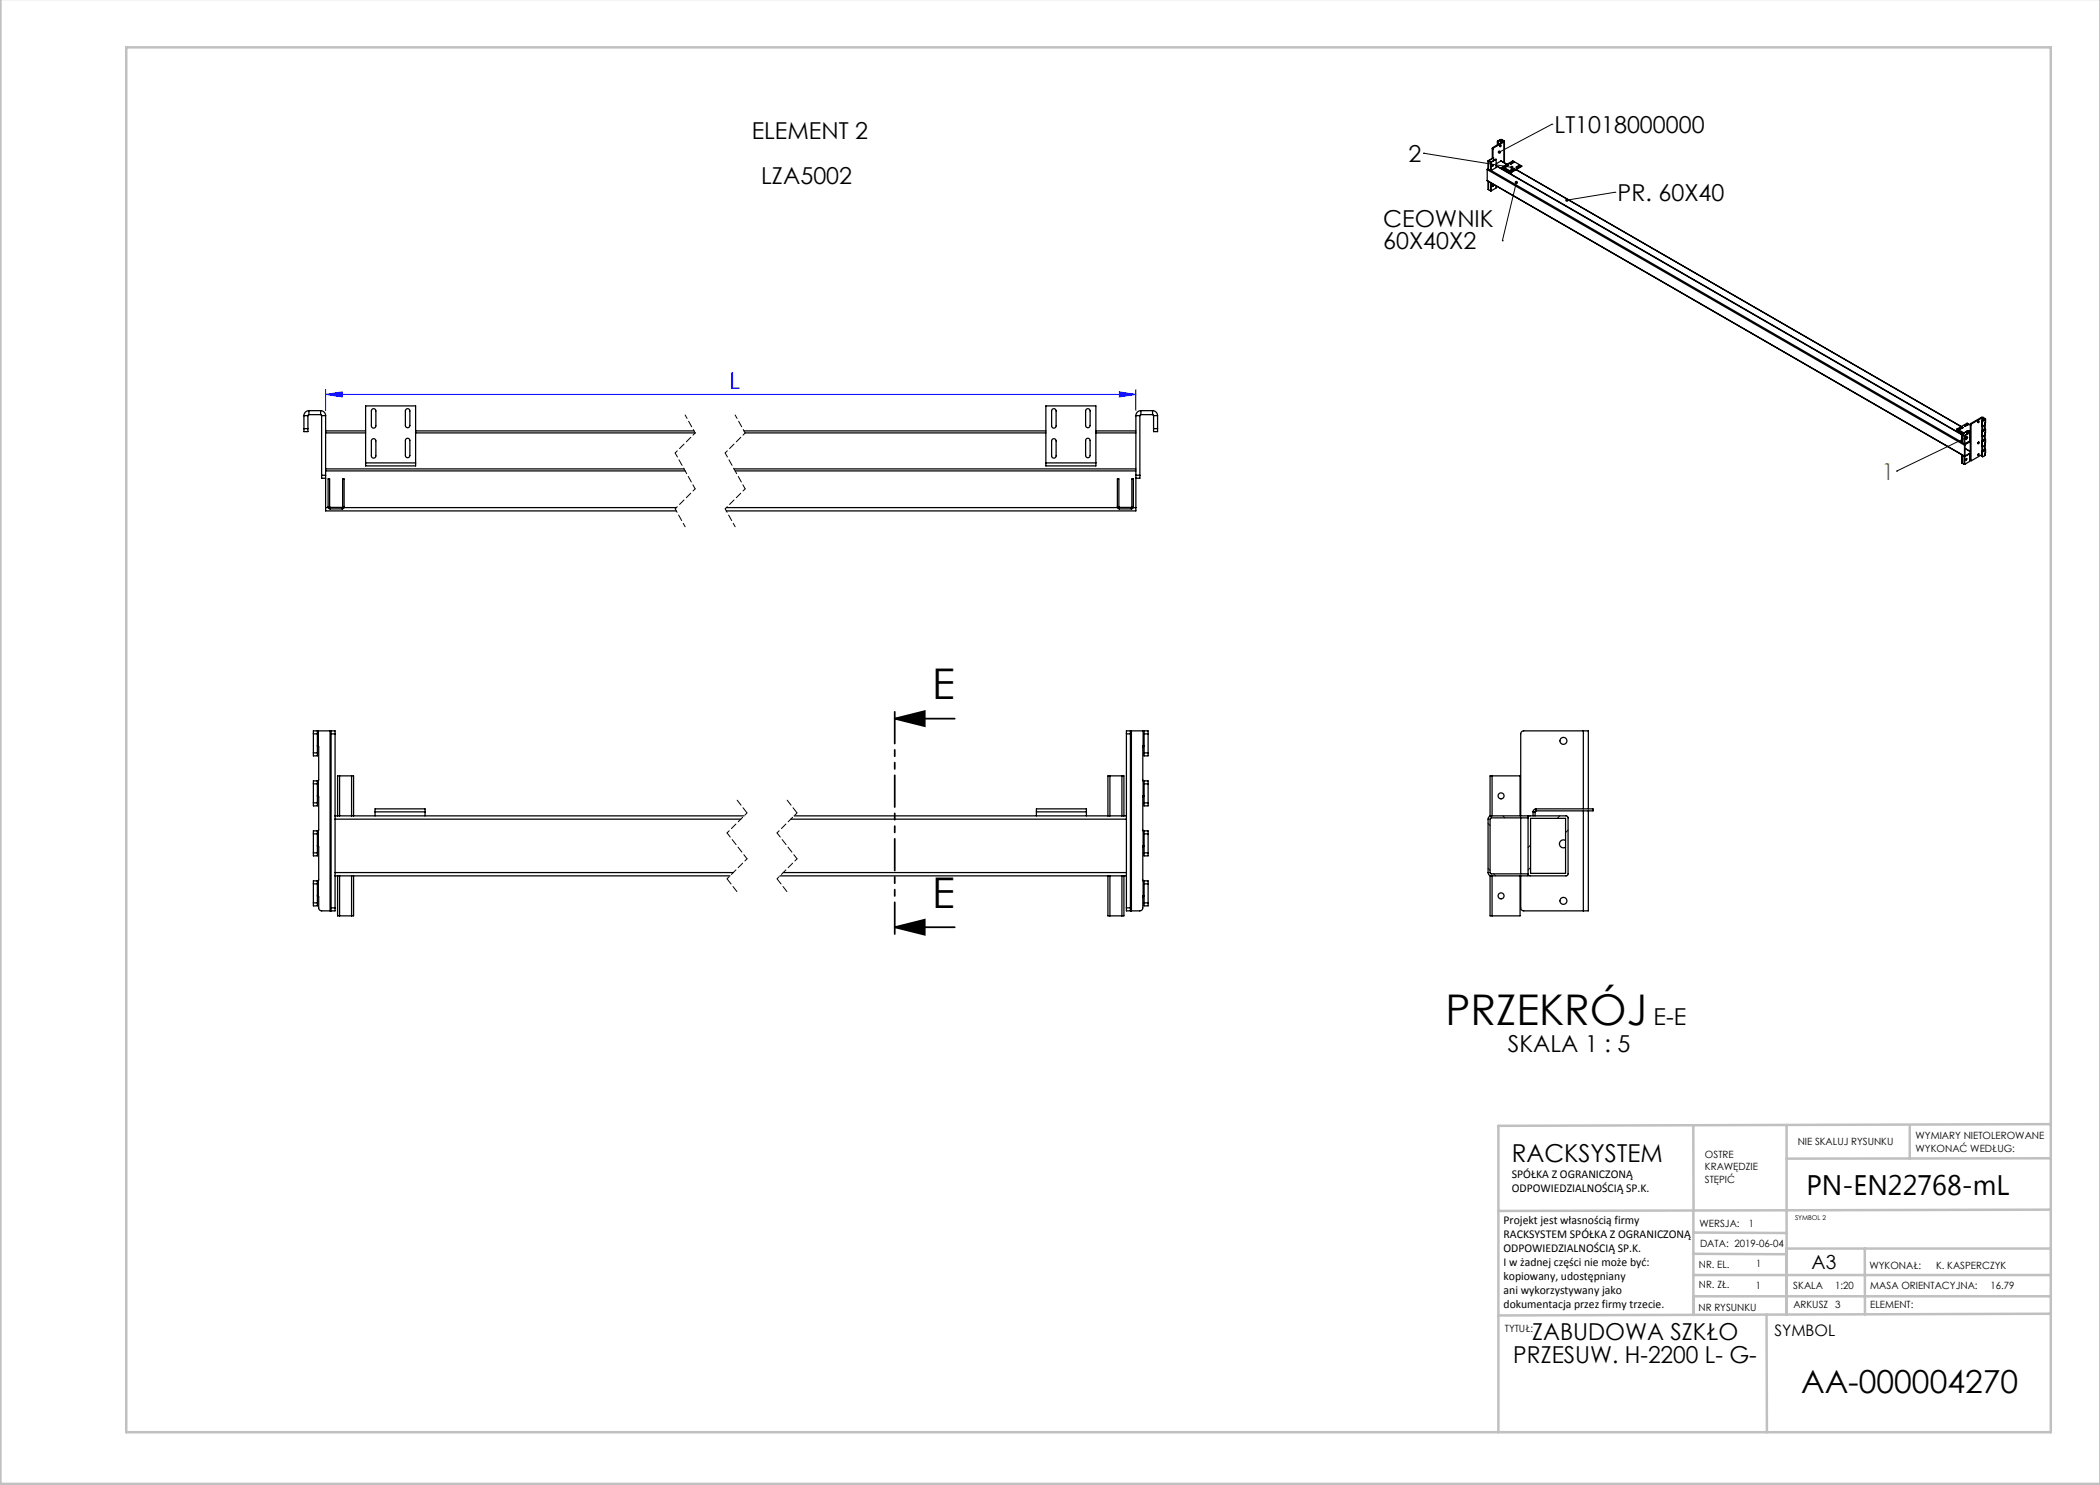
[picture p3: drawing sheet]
<svg xmlns="http://www.w3.org/2000/svg" width="420mm" height="297mm" viewBox="0 0 420 297" stroke-linecap="round" stroke-linejoin="round" font-family="sans-serif">
<path d="M178.9 143.7h12M178.9 143.7l6-1.5v3zM178.9 185.4h12M178.9 185.4l6-1.5v3z" fill="none" stroke="#000" stroke-width=".35"/>
<path d="M65.1 78.9l3.3-.5v1zM65.1 77.9v4.2M65.1 78.9h162.1M223.9 78.4l3.3 .5-3.3 .5zM227.2 77.9v4.2" fill="none" stroke="#00f" stroke-width=".2"/>
<path d="M147.4 160l2 2.6M157.4 160l2 2.6M145.4 175.8l2 2.5M155.4 175.8l2 2.5" fill="none" stroke="#000" stroke-width=".2" stroke-dasharray="1.3 .6"/>
<path d="M139 86.6l-4 4M139 97.8l-4 4M149 86.6l-4 4M149 97.8l-4 4M149.4 162.6l-4 4M149.4 171.8l-4 4M159.4 162.6l-4 4M159.4 171.8l-4 4" fill="none" stroke="#000" stroke-width=".2" stroke-dasharray="1.3 .6" stroke-dashoffset=".7"/>
<path d="M145.4 166.6l4 5.2M155.4 166.6l4 5.2" fill="none" stroke="#000" stroke-width=".2" stroke-dasharray="1.3 .6" stroke-dashoffset=".2"/>
<path d="M137 83l2 3.6M147 83l2 3.6M135 101.8l2 3.6M145 101.8l2 3.6" fill="none" stroke="#000" stroke-width=".2" stroke-dasharray="1.3 .6" stroke-dashoffset=".5"/>
<path d="M135 90.6l4 7.2M145 90.6l4 7.2" fill="none" stroke="#000" stroke-width=".2" stroke-dasharray="1.3 .6" stroke-dashoffset=".3"/>
<path d="M178.9 141.7v45.7" fill="none" stroke="#000" stroke-width=".35" stroke-dasharray="6.3 1.3 1.3 1.3 1.3 1.3" stroke-dashoffset="-.6"/>
<path d="M284.7 30.6h.1M284.7 30.6l17.7 2.9M303.3 36.5l-2.8 11.7M310.4 24.9h.1M310.4 24.9l-10.5 5.5M323 38.5h.1M323 38.5l-9.6 1.5M300.5 48.2h.1M379.3 94.2h.1M393.3 87.5l-14 6.7" fill="none" stroke="#000" stroke-width=".2"/>
<g fill="none" stroke="#c0c0c0" stroke-width=".5">
<path d="M.1 -.1v296.9h419.9M25.2 9.5h385v276.9h-385zM338.7 225.2v16.9M357.3 225v37.9M382 225.4v6.3M410.1 224.8l-110.4 .4v61.2M410.1 231.7h-52.8M338.7 259.3h71.5M338.7 255h71.5M338.7 250.8l18.6 .1M338.7 246.5l18.6 .1M338.7 242.1v20.9"/>
<path d="M373 249.7v13.2M410.1 241.9l-110.4 .3M410.2 249.7h-52.9v13.2M353.3 262.9l.1 23.5M410.2 262.7l-110.5 .4"/>
</g>
<path d="M178.9 143.7l6-1.5v3zM178.9 185.4l6-1.5v3z" fill="#000"/>
<path d="M65.1 78.9l3.3-.5v1zM223.9 78.4l3.3 .5-3.3 .5z" fill="#00f"/>
<path d="M313.2 39.8l-.2 .3 .4-.1-.4 .1a.34 .34 0 0 0 .5 .2 .34 .34 0 0 0 .2-.4 .34 .34 0 0 0-.5-.1zM303 36.3a.34 .34 0 0 0 .1 .5 .34 .34 0 0 0 .5-.2 .34 .34 0 0 0-.3-.4v.3v-.3zM299.6 30.2v.4l.3-.2-.3 .2a.34 .34 0 0 0 .5 .1 .34 .34 0 0 0 0-.5 .34 .34 0 0 0-.5 0zM302.1 33.2a.34 .34 0 0 0 .1 .6 .34 .34 0 0 0 .5-.3h-.3h.3a.34 .34 0 0 0-.2-.3 .34 .34 0 0 0-.4 0zM393 87.3a.34 .34 0 0 0 .3 .5 .34 .34 0 0 0 .3-.5l-.3 .2 .3-.2a.34 .34 0 0 0-.6 0z" fill="#000"/>
<g fill="none" stroke="#000" stroke-width=".25">
<path d="M297.4 36.1l95.5 55.2 .1 1.5M297.4 33.9l95.5 55.1M297.4 33.9v2.2M297.4 36.1l95.5 55.1M297.6 33.7l-.2 .2M297.6 33.7v.1M297.6 33.8h.1M297.6 37.9h.1M297.6 32.2l.1 1.6M297.6 36.3l.1 1.6M297.6 33.7h.1M297.7 32.1v.1"/>
<path d="M297.7 32.2l.4 .3M297.7 32.1l.5 .4M297.7 33.8l.4 .3M297.7 37.9l.4 .3M297.7 32.2h.1M298.1 32.5h.1M298.1 34.1h.1M298.1 38.2h.1M298.1 32.5v1.6M298.1 36.5v1.7M298.2 34.1l94.2 54.3M298.2 32.5v1.6"/>
<path d="M298.2 36.6v1.6M298.5 29.7l.1 .1M298.5 29.7v2M298.6 29.5l-.1 .2M298.6 29.5l.1 .1M298.6 29.8v1.8M298.6 32.9l-.1 .3M298.6 37l-.1 .3M298.7 29.6l-.1 .2M298.7 31.6l-1 .5M298.7 31.6l-1 .6M298.7 31.6v.5"/>
<path d="M299.2 31.9l-1.1 .6M299.2 33.2l93.2 53.8M299.2 33.1l93.6 54M299.2 31.9l-1 .6M299.2 31.9v1.6l-1 .6M299.2 37.2v.4l-1 .6M299.5 28.4l.1 .1M299.5 28.4v.6M299.6 28.2l-.1 .2M299.6 28.2l.1 .1M299.6 28.5v.4M299.7 28.3l-.1 .2"/>
<path d="M300 29.1v.1M300 27.9h.4M300 27.9l.2 .1M300 27.9l-.4 .3M300.1 29.1h.1l-.2 .2zM300.2 28h.1M300.2 28l-.5 .3M300.2 28v.6M300.2 32.2l1.2 .7M300.2 32.2l-1 .6M300.3 32.2h-.1M300.3 28l.4 .3"/>
<path d="M300.3 28v.5M300.4 27.9l-.1 .1M300.4 27.9l.4 .3M300.4 33.5l1.8 1M300.4 33.5v.2l1.8 1M300.6 33.3l-.2 .2M300.6 33.3l1.7 1.1M300.7 28.3h.1M300.7 28.3l.1 .1M300.7 28.3l-2.1 1.2M300.8 28.2v.2M300.8 28.4l-2.1 1.2"/>
<path d="M300.8 28.2l-.1 .1M300.8 28.4v4.1M300.9 28.3v4.3M301 33.3v.1M301 33.4h.1M301.5 33l.2 .1M301.5 33.1h.2M301.5 33l-.5 .3M301.5 33v.1M301.5 33.1l-.5 .3M301.7 33.1l-.6 .3-.1-.1M302.1 32.7v.1"/>
<path d="M302.1 32.8h.1M302.2 34.5v.2M302.2 34v.1M302.2 34.1h.1M302.3 34.5l-.1 .2M302.3 34.5h-.1M302.3 34.4l-.1 .1M302.3 34.4v.1M302.3 34.4h.1M302.6 32.4l.2 .1M302.6 32.5h.2M302.6 32.4l-.5 .3"/>
<path d="M302.6 32.4v.1M302.6 32.5l-.5 .3M302.8 33.7l.1 .1M302.8 33.8h.1M302.8 33.7l-.6 .3M302.8 33.7v.1M302.8 33.8l-.6 .3M302.8 32.5l-.6 .3-.1-.1M302.9 33.8l-.6 .3-.1-.1M303.2 33.9l89 51.4M303.2 33.9l89.1 51.4M303.3 33.4v.1"/>
<path d="M303.3 33.5h.1M303.8 33.1l.2 .1M303.8 33.2h.2M303.8 33.1l-.5 .3M303.8 33.1v.1M303.8 33.2l-.5 .3M304 33.2l-.6 .3-.1-.1M304.3 33.2l-1.7-1-2 1.1M304.3 33.2l-2 1.2M60.8 85.7v.6h.8v-.6M60.8 83.1h.8M60.8 85.7h.8"/>
<path d="M60.8 83.1v2.6M61.6 83.1v2.6M61.8 82.1a1 1 0 0 0-1 1M61.8 82.9l-.2 .2M61.8 82.9h2.3M61.8 82.1h2.3M61.8 82.1v.8M64.1 82.1a1 1 0 0 1 1 1M64.1 82.9l.2 .2M64.1 82.1v.8M64.3 95.1v.6h.8M64.3 83.1h.8"/>
<path d="M64.3 95.1h.8M64.3 83.1v12M65.1 95.1v.6M65.1 94.2h71.9M65.1 86.2h8M65.1 93.8h71.7M65.1 86.6h8M65.1 83.1v12M65.1 95.7v5.8M73.1 92.6v.6h10v-.6M73.1 92.6v-11.4h10v11.4M73.1 92.6h10"/>
<path d="M74.4 81.9l.5-.1 .2 .2 .1 3.2a.45 .45 0 0 1-.5 .4 .45 .45 0 0 1-.4-.4v-3zM74.4 87.9l.5-.1 .2 .2 .1 3.2a.45 .45 0 0 1-.5 .4 .45 .45 0 0 1-.4-.4v-3zM81.2 87.8l.5-.1 .2 .2 .1 3.2a.45 .45 0 0 1-.5 .4 .45 .45 0 0 1-.4-.4v-3zM81.2 81.9l.5-.1 .2 .2 .1 3.1a.45 .45 0 0 1-.5 .4 .45 .45 0 0 1-.4-.4v-2.9zM83.1 86.2h55.7M83.1 86.6h55.9M146.8 93.8h80.4M147 94.2h80.2M148.8 86.2h60.4M149 86.6h60.2M209.2 92.6v.6h10v-.6M209.2 92.6v-11.4h10v11.4"/>
<path d="M209.2 92.6h10M210.5 81.9l.4-.1 .3 .2v3.2a.45 .45 0 0 1-.4 .4 .45 .45 0 0 1-.5-.4v-3zM210.5 87.9l.4-.1 .3 .2v3.2a.45 .45 0 0 1-.4 .4 .45 .45 0 0 1-.5-.4v-3zM217.3 87.8l.4-.1 .3 .2v3.2a.45 .45 0 0 1-.4 .4 .45 .45 0 0 1-.5-.4v-3zM217.3 81.9l.4-.1 .3 .2v3.1a.45 .45 0 0 1-.4 .4 .45 .45 0 0 1-.5-.4v-2.9zM219.2 86.2h8M219.2 86.6h8M227.2 95.1v.6M227.2 83.1v12M227.2 95.7v5.8M227.2 83.1h.8M227.2 95.1h.8"/>
<path d="M228 95.1v.6h-.8M228 83.1v12M228.2 82.9l-.2 .2M228.2 82.1a1 1 0 0 0-1 1M228.2 82.1v.8M228.2 82.9h2.3M228.2 82.1h2.3M230.5 82.9l.2 .2M230.5 82.1a1 1 0 0 1 1 1M230.5 82.1v.8M230.7 85.7v.6h.8v-.6M230.7 83.1h.8"/>
<path d="M230.7 85.7h.8M230.7 83.1v2.6M231.5 83.1v2.6M391.3 86v.1l1.1 .7M391.3 86l1.3 .7M391.4 85.8l-.1 .2M391.4 85.8l1.4 .8M391.9 85.8v.1M391.9 85.9h.1M392.4 91v1.6M392.4 86.8v1.7M392.4 86.8v.1"/>
<path d="M392.4 86.9v1.6M392.4 86.8l.6 .3M392.4 92.6l.4 .2M392.4 88.5l.4 .3M392.4 85.5l.2 .1M392.4 85.5h.2M392.4 85.5l-.5 .3M392.4 85.5h.1M392.4 85.5l-.5 .4M392.4 86.8h.1M392.4 86.9h.1M392.6 85.6l-.6 .3-.1-.1"/>
<path d="M392.8 92.8h.2M392.8 87.1h.2M392.8 88.8h.2M392.8 87.1v1.7M392.8 91.2v1.6M392.9 91.2l.1 .1M392.9 89v2.2M392.9 88.8h.1M392.9 85.2h.1M393 87.1v1.7M393 91.2h.1M393 89h-.1"/>
<path d="M393 89v2.2M393 91.2h-.1M393 89.7l1.1 .6M393 88.8l-.1 .2M393 88.9v.1M393 88.8v.1M393 91.2v.1M393.2 91.9v.1M393.2 87.9h.1M393.3 91.7l-.1 .2M393.3 87.6l-.1 .3M393.4 86.2v.1"/>
<path d="M393.4 86.2l-1 .6M393.4 86.3v.5M393.4 86.3l-1 .5M393.5 84.9h.2l-.6 .4-.2-.1M393.5 84.9h.1M393.5 84.9l-.6 .3M393.6 86.1l.2 .1-.4 .2M393.6 86.2h.2M393.6 86.1l-.2 .2M393.6 86.1v.1M393.6 86.2l-.2 .1M393.9 86.6l-1.1 .5"/>
<path d="M393.9 87.9h.2M393.9 87.8h.2M393.9 86.6v1.6l-.9 .6M393.9 90.7v1.6l-.9 .5M393.9 86.6l-.9 .5M394.1 92v.1M394.1 92l.1 .1M394.1 88.3l-1.1 .6M394.1 88.2l-1.1 .6M394.1 90.7l-1.1 .6M394.1 90.6l-1.1 .6M394.1 85l-.7-.4-2 1.2"/>
<path d="M394.1 84.9l.1 .1M394.1 84.9v7.1M394.1 86.3l-.7 .4M394.1 86.4l-.7 .4M394.2 84.7l-.1 .2M394.2 84.7l.1 .1M394.2 85v7.1l2.1-1.1M394.3 84.8l-.1 .2M395.6 88.5v.1M395.7 90.8l.1 .1-.2 .2zM395.7 84.3h.1l-.2 .2zM395.7 84.2l-.1 .2"/>
<path d="M395.7 90.8l-.1 .2M395.7 88.4l-.1 .3M396.3 83.5h.3M396.3 83.5l.1 .1M396.3 83.5l-2.1 1.2M396.3 85.1l.2 .1v.9M396.3 87.1l.2 .2v.9M396.3 89.2l.2 .1v.9M396.3 91.2l.2 .1M396.3 84.3l.2 .1M396.3 85.1h.2M396.3 84.3v.8"/>
<path d="M396.3 86.3v.8M396.3 88.4v.8M396.3 90.4v.8M396.3 86.3l.2 .1M396.3 87.1l.2 .1M396.3 88.4l.2 .1M396.3 89.2h.2M396.3 90.4l.2 .1M396.4 83.6h.1M396.4 83.6l-2.1 1.2M396.4 83.6v.5M396.4 85.2v1"/>
<path d="M396.4 87.2v1M396.4 89.2v1.1M396.4 84.1l-.1 .2M396.4 86.2l-.1 .1M396.4 88.2l-.1 .2M396.4 90.2l-.1 .2M396.4 84.1l.2 .1M396.4 86.2h.2M396.4 88.2l.2 .1M396.4 90.2l.2 .1M396.5 84.4v.7M396.5 86.4v.8"/>
<path d="M396.5 88.5v.7M396.5 90.5v.8M396.5 83.6l.4 .2M396.5 83.6v.5M396.6 84.2l-.1 .2M396.6 86.2l-.1 .2M396.6 88.3l-.1 .2M396.6 90.3l-.1 .2M396.6 83.5l.4 .2M396.6 83.5l-.1 .1M396.9 87.8h.1M396.9 89.9h.1"/>
<path d="M396.9 85v.9M396.9 87.1v.8M396.9 89.1v.9M396.9 83.8h.1M396.9 85.8h.1M396.9 87.9h.1M396.9 83.8l.1 .1M396.9 83.8l-.5 .3M396.9 85.9l-.5 .3M396.9 85.9l.1 .1M396.9 87.9l-.5 .3M396.9 87.9l.1 .1"/>
<path d="M396.9 90l-.5 .2M396.9 90h.1M396.9 85l-.4 .1M396.9 89.1l-.4 .1M396.9 85.8v.1M397 85.7l-.1 .1M397 85.7v.1M397 87.8h.1M397 89.8h.1M397 90.9l-.1 .1M397 87.8h-.1M397 89.8l-.1 .1"/>
<path d="M397 83.7v.2M397 85.8h.1M397 89.8l.1 .1M397 83.9l-.4 .3M397 83.9v1.8M397 86v1.8M397 88v1.8M397 90v.9M397 83.7l-.1 .1M397 86l-.4 .2M397 85.8h-.1M397 88l-.4 .3"/>
<path d="M397 87.8l-.1 .1M397 90l-.4 .3M397.1 85.8l-.1 .2M397.1 87.8l-.1 .2M397.1 89.9l-.1 .1M397.1 85.8h-.2M397.1 87.8l-.2 .1M397.1 89.9h-.2M397.1 83.8v.7l-.2 .5M397.1 85.9l-.2 1.1-.4 .2M397.1 87.9v.6l-.2 .6M397.1 89.9l-.2 1.2-.4 .2"/>
<path d="M65.1 101.5v.7h70.2M65.1 101.5h.5M65.6 101.4l.1 .3 .3 .1M65.6 101.4h.3M65.6 101.4v-5.6h.3v5.6M65.9 101.4l.1 .1M66 101.5v.3M66 101.8h2.4M66 101.5h2.4M68.4 101.5v.3M68.5 101.4l-.1 .1M68.5 101.4h.3"/>
<path d="M68.5 101.4v-5.6h.3v5.6M68.8 101.5h66.5M68.8 101.4l-.1 .3-.3 .1M145.3 101.5h78.2M223.5 101.4l.1 .3 .3 .1M223.5 101.4h.3M223.5 101.4v-5.6h.3v5.6M223.8 101.4l.1 .1M223.9 101.8h2.4M223.9 101.5v.3M223.9 101.5h2.4M226.3 101.5v.3"/>
<path d="M226.4 101.4l-.1 .1M226.4 101.4v-5.6h.3v5.6M226.4 101.4h.3M226.6 101.5h.6M226.7 101.4l-.1 .3-.3 .1M227.2 101.5v.7h-81.9M62.7 150.6v.6h.8v-.6M62.7 146.8h.8M62.7 150.6h.8M62.7 156.8h.8M62.7 146.8v3.8M62.7 156.8v3.8"/>
<path d="M63.4 159.2h.3M63.4 149.2h.3M63.5 156.2v.6M63.5 156.2h-.8v.6M63.5 146.2v.6M63.5 146.2h-.8v.6M63.5 149.2h.2M63.5 146.2h.2M63.5 159.2h.2M63.5 146.8v3.8M63.5 156.8v3.8M63.7 156.1l-.2 .1"/>
<path d="M63.7 156.1l-.3 .1M63.7 159.2v6.9M63.7 149.2v6.9M63.7 146.2h2.3M63.7 146.2v3M63.7 156.1v3.1M66 146.2h.2M66 146.2v36M66.2 146.2v.6M66.2 146.2h.8v.6M66.2 146.8h.8M66.2 146.8v34.8"/>
<path d="M67 146.8v16.4M67.9 155.2h-.4v8M67.9 155.2h2.4M67.9 155.2v8M70.3 155.2h.4v8M70.3 155.2v8M222 155.2h-.4v8M222 155.2v8M222 155.2h2.4M224.4 155.2h.4v8M224.4 155.2v8M225.3 146.8v16.4"/>
<path d="M225.3 146.8h.8M226.1 146.2v.6M226.1 146.2h-.8v.6M226.1 146.2h.2M226.1 146.8v34.8M226.3 146.2h2.3M226.3 146.2v36M228.6 146.2h.2M228.6 156.1l.2 .1M228.6 149.2v6.9M228.6 159.2v6.9M228.6 146.2v3"/>
<path d="M228.6 156.1v3.1M228.8 149.2h-.2M228.8 150.6v.6h.8v-.6M228.8 156.2v.6M228.8 156.2h.8v.6M228.8 146.2h.8v.6M228.8 146.2v.6M228.8 159.2h-.2M228.8 146.8h.8M228.8 146.8v3.8M228.8 156.8v3.8M228.8 150.6h.8"/>
<path d="M228.8 156.8h.8M229.6 146.8v3.8M229.6 156.8v3.8M298.4 155.2h-.4v8h.3M298.4 155.2h5.6v8M298.4 155.2v8M316.7 146.2h1v15.6M316.7 146.2h-12a.6 .6 0 0 0-.6 .6v16.4M316.7 146.2v15.6M62.7 170.6v.6h.8v-.6M62.7 160.6v.6h.8v-.6M62.7 166.8h.8"/>
<path d="M62.7 176.8h.8M62.7 170.6h.8M62.7 160.6h.8M62.7 166.8v3.8M62.7 176.8v3.8M63.4 169.2h.3M63.4 179.2h.3M63.5 176.2h-.8v.6M63.5 176.2v.6M63.5 166.2v.6M63.5 166.2h-.8v.6M63.5 179.2h.2"/>
<path d="M63.5 169.2h.2M63.5 166.8v3.8M63.5 176.8v3.8M63.7 176.1l-.2 .1M63.7 166.1l-.2 .1M63.7 166.1l-.3 .1M63.7 176.1l-.3 .1M63.7 179.2v2.4a.6 .6 0 0 0 .6 .6h1.7M63.7 169.2v6.9M63.7 166.1v3.1M63.7 176.1v3.1M67 174.5v.7"/>
<path d="M67 163.2v.6M67 163.2h.9M67 175.2h.9M67 163.8h81.2M67 174.5h79.7M67 163.8v10.7M67 175.2v6.4M67.5 175.2v8h.4M67.9 175.2h2.4M67.9 163.2h2.4M67.9 175.2v8M70.3 163.2h.4"/>
<path d="M70.3 175.2h.4M70.3 175.2v8M70.7 175.2h75.3M70.7 163.2h78.1M70.7 175.2v8h-.4M75 162.4v-.6h10v.6M75 162.4h10M75 162.4v.8M85 162.4v.8M156 175.2h65.6M156.7 174.5h68.6M158.2 163.8h67.1"/>
<path d="M158.8 163.2h62.8M207.3 162.4v-.6h10v.6M207.3 162.4h10M207.3 162.4v.8M217.3 162.4v.8M221.6 175.2v8h.4M221.6 175.2h.4M221.6 163.2h.4M222 175.2h2.4M222 163.2h2.4M222 175.2v8M224.4 175.2h.9"/>
<path d="M224.4 163.2h.9M224.4 175.2v8M224.8 175.2v8h-.4M225.3 174.5v.7M225.3 163.2v.6M225.3 163.8v10.7M225.3 175.2v6.4M228.6 166.1l.2 .1M228.6 176.1l.2 .1M228.6 169.2v6.9M228.6 179.2v2.4a.6 .6 0 0 1-.6 .6h-1.7M228.6 166.1v3.1"/>
<path d="M228.6 176.1v3.1M228.8 166.2h.8v.6M228.8 166.2v.6M228.8 176.2h.8v.6M228.8 176.2v.6M228.8 170.6v.6h.8v-.6M228.8 160.6v.6h.8v-.6M228.8 169.2h-.2M228.8 179.2h-.2M228.8 166.8h.8M228.8 176.8h.8M228.8 170.6h.8"/>
<path d="M228.8 166.8v3.8M228.8 176.8v3.8M228.8 160.6h.8M229.6 166.8v3.8M229.6 176.8v3.8M298.1 163.6h7.5l.1-.3 .3-.1h7.4l.2 .4-.1 11.4-.3 .2h-7.2l-.3-.1-.1-.3-7.5-.1-.1-.2zM298.3 175.2h-.3v8h.4M298.3 163.2a.66 .66 0 0 0-.7 .6v10.7a.66 .66 0 0 0 .7 .7M298.3 163.2h7.3v12h-7.3M298.4 175.2v8M304 175.2v8h-5.6M304.1 175.2v6.4a.6 .6 0 0 0 .6 .6h12"/>
<path d="M304.1 163.6v11.2M306.1 163.7h7v11h-7zM306.6 162.4h.4M306.6 162.4v.8M307 162.4v.8M307.2 161.8a.6 .6 0 0 0-.6 .6M307.2 162.2l-.2 .2M307.2 161.8h11.4v.4h-11.4M307.2 161.8v.4M313.1 168.1a.8 .8 0 0 0-1.2 .7 .8 .8 0 0 0 1.2 .6M316.7 162.2v20M317.7 162.2v20h-1"/>
<path d="M62.7 180.6v.6h.8v-.6M62.7 180.6h.8M66 182.2h.2M66.2 181.6v.6M66.2 181.6h.8M67 181.6v.6h-.8M67.9 183.2h2.4M222 183.2h2.4M225.3 181.6v.6h.8M225.3 181.6h.8M226.1 181.6v.6M226.1 182.2h.2"/>
<path d="M228.8 180.6v.6h.8v-.6M228.8 180.6h.8"/>
<circle cx="298.6" cy="33.1" r=".13"/>
<circle cx="298.6" cy="37.2" r=".13"/>
<circle cx="393.3" cy="91.8" r=".13"/>
<circle cx="393.3" cy="87.8" r=".13"/>
<circle cx="395.7" cy="88.5" r=".17"/>
<circle cx="300.2" cy="159.2" r=".6"/>
<circle cx="312.7" cy="148.2" r=".7"/>
<circle cx="300.2" cy="179.2" r=".6"/>
<circle cx="312.7" cy="180.2" r=".7"/>
</g>
<path d="M297.6 164.7l.4 .4M297.6 173.7l.4 .4M298.7 174.8l.4 .4M300.6 163.2l.4 .4M306.1 169l-.5 .5M306.1 173.5l-.5 .5M312 163.2l-.5 .5M313.6 166l-.5 .5" fill="none" stroke="#000" stroke-width=".2"/>
<g font-size="8.5">
<text x="186.4" y="139.9">E</text>
<text x="186.4" y="181.6">E</text>
<text x="289.1" y="205">PRZEKRÓJ</text>
</g>
<text font-size="6.3" x="360.2" y="278.5">AA-000004270</text>
<text font-size="5.6" x="361.3" y="239.1">PN-EN22768-mL</text>
<text font-size="4.9" x="302.4" y="232.4">RACKSYSTEM</text>
<g font-size="4.7">
<text x="150.3" y="27.8">ELEMENT 2</text>
<text x="310.9" y="26.6">LT1018000000</text>
<text x="281.7" y="32.4">2</text>
<text x="152.2" y="36.8">LZA5002</text>
<text x="323.5" y="40.2">PR. 60X40</text>
<text x="276.6" y="45.3">CEOWNIK</text>
<text x="276.6" y="49.9">60X40X2</text>
<text x="330.7" y="205">E-E</text>
<text x="301.6" y="210.3">SKALA 1 : 5</text>
<text x="306.4" y="268.1">ZABUDOWA SZKŁO</text>
<text x="302.7" y="272.6">PRZESUW. H-2200 L- G-</text>
</g>
<text font-size="4.7" fill="#00f" x="145.9" y="77.9">L</text>
<text font-size="4.7" fill="#808000" x="376.3" y="95.9">1</text>
<text font-size="3.9" x="362.3" y="253.8">A3</text>
<text font-size="3.2" x="354.9" y="267.2">SYMBOL</text>
<g font-size="2.4">
<text x="302.4" y="235.6">SPÓŁKA Z OGRANICZONĄ</text>
<text x="302.4" y="238.4">ODPOWIEDZIALNOŚCIĄ SP.K.</text>
<text x="300.7" y="244.7">Projekt jest własnością firmy</text>
<text x="300.7" y="247.5">RACKSYSTEM SPÓŁKA Z OGRANICZONĄ</text>
<text x="300.7" y="250.3">ODPOWIEDZIALNOŚCIĄ SP.K.</text>
<text x="300.7" y="253.1">I w żadnej części nie może być:</text>
<text x="300.7" y="256">kopiowany, udostępniany</text>
<text x="300.7" y="258.8">ani wykorzystywany jako</text>
<text x="300.7" y="261.6">dokumentacja przez firmy trzecie.</text>
</g>
<g font-size="2">
<text x="383.1" y="227.9">WYMIARY NIETOLEROWANE</text>
<text x="341" y="231.6">OSTRE</text>
<text x="359.5" y="228.9">NIE SKALUJ RYSUNKU</text>
<text x="383.1" y="230.4">WYKONAĆ WEDŁUG:</text>
<text x="341" y="234.1">KRAWĘDZIE</text>
<text x="341" y="236.6">STĘPIĆ</text>
<text x="339.9" y="245.4">WERSJA:</text>
<text x="349.8" y="245.4">1</text>
<text x="340" y="249.4">DATA: 2019-06-04</text>
<text x="339.8" y="257.6">NR. ZŁ.</text>
<text x="339.8" y="253.5">NR. EL.</text>
<text x="351.2" y="257.8">1</text>
<text x="351.2" y="253.4">1</text>
<text x="358.7" y="257.7">SKALA</text>
<text x="367" y="257.7">1:20</text>
<text x="373.9" y="253.8">WYKONAŁ:</text>
<text x="374.1" y="257.7">MASA ORIENTACYJNA:</text>
<text x="387.2" y="253.8">K. KASPERCZYK</text>
<text x="398.1" y="257.7">16.79</text>
<text x="339.7" y="262.3">NR RYSUNKU</text>
<text x="358.7" y="261.7">ARKUSZ 3</text>
<text x="374.1" y="261.7">ELEMENT:</text>
<text x="301" y="266.4">TYTUŁ:</text>
</g>
<text font-size="1.3" x="359" y="244">SYMBOL 2</text>
</svg>
